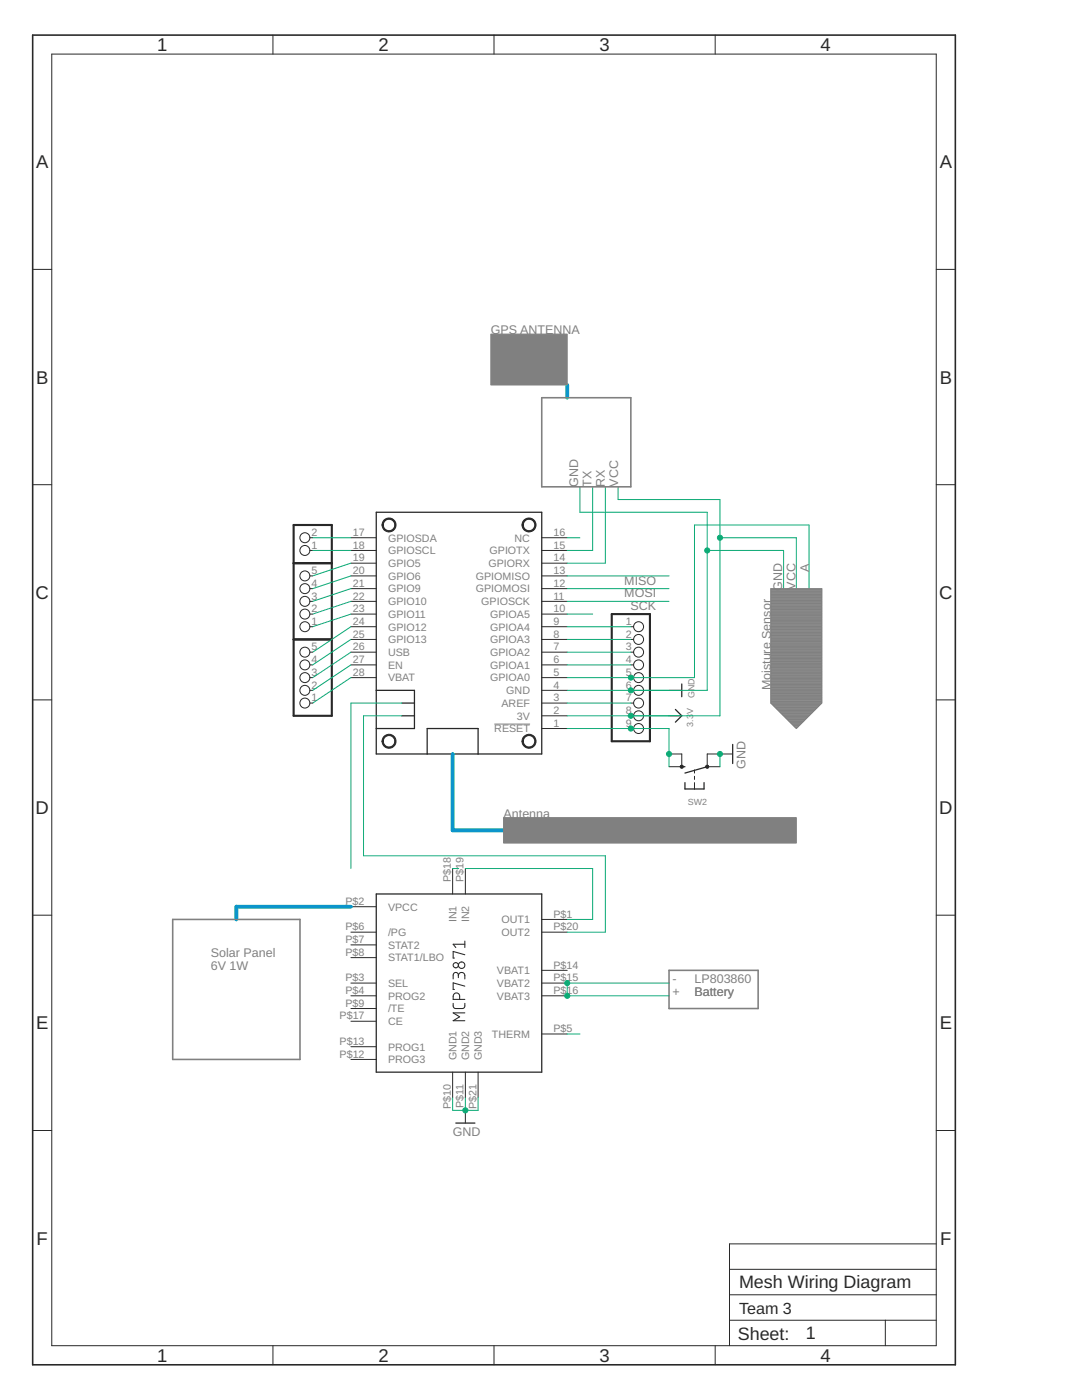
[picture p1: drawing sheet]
<svg xmlns="http://www.w3.org/2000/svg" width="216mm" height="279mm" viewBox="0 0 216 279" stroke-linecap="round" stroke-linejoin="round" font-family="sans-serif">
<path d="M108.1 79.4h17.8v17.8h-17.8zM34.5 183.5h25.4v27.9h-25.4zM133.5 193.7h17.8v7.6h-17.8z" fill="none" stroke="#808080" stroke-width=".32"/>
<g fill="none" stroke="#808080" stroke-width=".2">
<path d="M153.8 117.5h10.2v22.8l-5.1 5.1-5.1-5.1zM153.8 120h10.2M153.8 119.8h10.2M153.8 119.7h10.2M153.8 119.6h10.2M153.8 119.5h10.2M153.8 119.4h10.2M153.8 119.2h10.2M153.8 119.1h10.2M153.8 119h10.2M153.8 118.9h10.2M153.8 118.8h10.2"/>
<path d="M153.8 118.6h10.2M153.8 118.5h10.2M153.8 118.4h10.2M153.8 118.3h10.2M153.8 118.2h10.2M153.8 118h10.2M153.8 117.9h10.2M153.8 117.8h10.2M153.8 117.7h10.2M153.8 117.6h10.2M153.8 140h10.2M153.8 139.9h10.2"/>
<path d="M153.8 139.7h10.2M153.8 139.6h10.2M153.8 139.5h10.2M153.8 139.4h10.2M153.8 139.3h10.2M153.8 139.1h10.2M153.8 139h10.2M153.8 138.9h10.2M153.8 138.8h10.2M153.8 138.7h10.2M153.8 138.5h10.2M153.8 138.4h10.2"/>
<path d="M153.8 138.3h10.2M153.8 138.2h10.2M153.8 138h10.2M153.8 137.9h10.2M153.8 137.8h10.2M153.8 137.7h10.2M153.8 137.6h10.2M153.8 137.5h10.2M153.8 137.3h10.2M153.8 137.2h10.2M153.8 137.1h10.2M153.8 137h10.2"/>
<path d="M153.8 136.8h10.2M153.8 136.7h10.2M153.8 136.6h10.2M153.8 136.5h10.2M153.8 136.4h10.2M153.8 136.2h10.2M153.8 136.1h10.2M153.8 136h10.2M153.8 135.9h10.2M153.8 135.8h10.2M153.8 135.6h10.2M153.8 135.5h10.2"/>
<path d="M153.8 135.4h10.2M153.8 135.3h10.2M153.8 135.2h10.2M153.8 135h10.2M153.8 134.9h10.2M153.8 134.8h10.2M153.8 134.7h10.2M153.8 134.6h10.2M153.8 134.4h10.2M153.8 134.3h10.2M153.8 134.2h10.2M153.8 134.1h10.2"/>
<path d="M153.8 134h10.2M153.8 133.8h10.2M153.8 133.7h10.2M153.8 133.6h10.2M153.8 133.5h10.2M153.8 133.3h10.2M153.8 133.2h10.2M153.8 133.1h10.2M153.8 133h10.2M153.8 132.9h10.2M153.8 132.8h10.2M153.8 132.6h10.2"/>
<path d="M153.8 132.5h10.2M153.8 132.4h10.2M153.8 132.3h10.2M153.8 132.1h10.2M153.8 132h10.2M153.8 131.9h10.2M153.8 131.8h10.2M153.8 131.7h10.2M153.8 131.6h10.2M153.8 131.4h10.2M153.8 131.3h10.2M153.8 131.2h10.2"/>
<path d="M153.8 131.1h10.2M153.8 130.9h10.2M153.8 130.8h10.2M153.8 130.7h10.2M153.8 130.6h10.2M153.8 130.5h10.2M153.8 130.3h10.2M153.8 130.2h10.2M153.8 130.1h10.2M153.8 130h10.2M153.8 129.9h10.2M153.8 129.7h10.2"/>
<path d="M153.8 129.6h10.2M153.8 129.5h10.2M153.8 129.4h10.2M153.8 129.2h10.2M153.8 129.1h10.2M153.8 129h10.2M153.8 128.9h10.2M153.8 128.8h10.2M153.8 128.7h10.2M153.8 128.5h10.2M153.8 128.4h10.2M153.8 128.3h10.2"/>
<path d="M153.8 128.2h10.2M153.8 128h10.2M153.8 127.9h10.2M153.8 127.8h10.2M153.8 127.7h10.2M153.8 127.6h10.2M153.8 127.4h10.2M153.8 127.3h10.2M153.8 127.2h10.2M153.8 127.1h10.2M153.8 127h10.2M153.8 126.8h10.2"/>
<path d="M153.8 126.7h10.2M153.8 126.6h10.2M153.8 126.5h10.2M153.8 126.4h10.2M153.8 126.2h10.2M153.8 126.1h10.2M153.8 126h10.2M153.8 125.9h10.2M153.8 125.8h10.2M153.8 125.6h10.2M153.8 125.5h10.2M153.8 125.4h10.2"/>
<path d="M153.8 125.3h10.2M153.8 125.2h10.2M153.8 125h10.2M153.8 124.9h10.2M153.8 124.8h10.2M153.8 124.7h10.2M153.8 124.5h10.2M153.8 124.4h10.2M153.8 124.3h10.2M153.8 124.2h10.2M153.8 124.1h10.2M153.8 124h10.2"/>
<path d="M153.8 123.8h10.2M153.8 123.7h10.2M153.8 123.6h10.2M153.8 123.5h10.2M153.8 123.3h10.2M153.8 123.2h10.2M153.8 123.1h10.2M153.8 123h10.2M153.8 122.9h10.2M153.8 122.7h10.2M153.8 122.6h10.2M153.8 122.5h10.2"/>
<path d="M153.8 122.4h10.2M153.8 122.3h10.2M153.8 122.1h10.2M153.8 122h10.2M153.8 121.9h10.2M153.8 121.8h10.2M153.8 121.6h10.2M153.8 121.5h10.2M153.8 121.4h10.2M153.8 121.3h10.2M153.8 121.2h10.2M153.8 121.1h10.2"/>
<path d="M153.8 120.9h10.2M153.8 120.8h10.2M153.8 120.7h10.2M153.8 120.6h10.2M153.8 120.4h10.2M153.8 120.3h10.2M153.8 120.2h10.2M153.8 120.1h10.2M98.6 144.5h7.2M153.8 140.2h10.2M153.8 140.1h10.2M153.8 140.4h10.1"/>
<path d="M154 140.5h9.8M154.1 140.6h9.6M154.2 140.7h9.4M154.3 140.8h9.1M154.4 140.9h8.9M154.6 141.1h8.6M154.7 141.2h8.4M154.8 141.3h8.2M154.9 141.4h8M155 141.6h7.7M155.2 141.7h7.4M155.3 141.8h7.2"/>
<path d="M155.4 141.9h7M155.5 142h6.7M155.6 142.2h6.5M155.8 142.3h6.2M155.9 142.4h6M156 142.5h5.8M156.1 142.6h5.5M156.3 142.8h5.2M156.4 142.9h5M156.5 143h4.8M156.6 143.1h4.6M156.7 143.2h4.3"/>
<path d="M156.8 143.4h4.1M157 143.5h3.8M157.1 143.6h3.6M157.2 143.7h3.4M157.3 143.8h3.1M157.5 144h2.8M157.6 144.1h2.6M157.7 144.2h2.4M157.8 144.3h2.2M157.9 144.4h1.9M158.1 144.6h1.6M158.2 144.7h1.4"/>
<path d="M158.3 144.8h1.2M158.4 144.9h1M158.5 145.1h.7M158.7 145.2h.4M158.8 145.3h.2"/>
</g>
<g fill="none" stroke="#282828" stroke-width=".2">
<path d="M10.3 10.8h176.5v257.8h-176.5zM54.5 7v3.8M98.6 7v3.8M142.7 7v3.8M6.5 53.8h3.8M186.8 53.8h3.8M6.5 96.7h3.8M186.8 96.7h3.8M61.8 117.5h.6M61.8 114.9h.6M61.8 109.9h.6M61.8 107.3h.6"/>
<path d="M70 117.5h5.1M70 114.9h5.1M70 112.4h5.1M70 109.9h5.1M70 107.3h5.1M108.1 117.5h5.1M108.1 114.9h5.1M108.1 112.4h5.1M108.1 109.9h5.1M108.1 107.3h5.1M6.5 139.7h3.8M61.8 137.8h.6"/>
<path d="M61.8 135.2h.6M61.8 132.7h.6M61.8 130.2h.6M61.8 125.1h.6M61.8 122.6h.6M61.8 120h.6M70 135.2h5.1M70 132.7h5.1M70 130.2h5.1M70 127.6h5.1M70 125.1h5.1M70 122.6h5.1"/>
<path d="M70 120h5.1M108.1 137.8h5.1M108.1 135.2h5.1M108.1 132.7h5.1M108.1 130.2h5.1M108.1 127.6h5.1M108.1 125.1h5.1M108.1 122.6h5.1M108.1 120h5.1M125.9 137.8h.5M125.9 135.2h.5M125.9 132.7h.5"/>
<path d="M125.9 130.2h.5M125.9 127.6h.5M125.9 125.1h.5M133.5 137.8h2.5M186.8 139.7h3.8M61.8 140.3h.6M108.1 145.4h5.1M108.1 142.9h5.1M108.1 140.3h5.1M125.9 145.4h.5M125.9 142.9h.5M125.9 140.3h.5"/>
<path d="M133.5 142.9h2.5M133.5 150.5h2.5v2.5h-2.5M138.6 153.6v.7M138.6 154.9v.7M138.6 156.2v1.3M146.2 150.5h-5.1v2.5h2.6M90.3 173.3v5.1M92.9 173.3v5.1M6.5 182.6h3.8M70 181h5.1M70 186h5.1M70 188.6h5.1"/>
<path d="M70 191.1h5.1M70 196.2h5.1M70 198.7h5.1M108.1 186h5.1M108.1 196.2h5.1M108.1 198.7h5.1M108.1 193.7h5.1M108.1 183.5h5.1M186.8 182.6h3.8M70 201.3h5.1M70 203.8h5.1M70 211.4h5.1"/>
<path d="M70 208.9h5.1M90.3 214v5.1M92.9 214v5.1M95.4 214v5.1M108.1 206.4h5.1M6.5 225.6h3.8M92.9 221.6v2.5M186.8 225.6h3.8M145.6 258.4h41.2M145.6 253.3h41.2M186.8 248.2h-41.2v20.4M54.5 268.6v3.8"/>
<path d="M98.6 268.6v3.8M142.7 268.6v3.8M145.6 263.5h41.2M176.7 263.5v5.1"/>
<circle cx="60.8" cy="109.9" r=".99"/>
<circle cx="60.8" cy="107.3" r=".99"/>
<circle cx="60.8" cy="117.5" r=".99"/>
<circle cx="60.8" cy="114.9" r=".99"/>
<circle cx="60.8" cy="137.8" r=".99"/>
<circle cx="60.8" cy="132.7" r=".99"/>
<circle cx="60.8" cy="130.2" r=".99"/>
<circle cx="60.8" cy="125.1" r=".99"/>
<circle cx="60.8" cy="122.6" r=".99"/>
<circle cx="60.8" cy="120" r=".99"/>
<circle cx="60.8" cy="135.2" r=".99"/>
<circle cx="127.4" cy="137.8" r=".99"/>
<circle cx="127.4" cy="125.1" r=".99"/>
<circle cx="127.4" cy="135.2" r=".99"/>
<circle cx="127.4" cy="130.2" r=".99"/>
<circle cx="127.4" cy="127.6" r=".99"/>
<circle cx="127.4" cy="132.7" r=".99"/>
<circle cx="60.8" cy="140.3" r=".99"/>
<circle cx="127.4" cy="142.9" r=".99"/>
<circle cx="127.4" cy="145.4" r=".99"/>
<circle cx="127.4" cy="140.3" r=".99"/>
</g>
<path d="M6.5 7h184.1v265.4h-184.1z" fill="none" stroke="#282828" stroke-width=".32"/>
<g fill="none" stroke="#282828" stroke-width=".25">
<path d="M75.1 102.2h33v48.3h-33zM75.1 137.8h7.6v7.6h-7.6M136 136.5v2.5M80.2 142.9h2.5M80.2 140.3h2.5M85.2 150.5v-5.1h10.2v5.1M134.8 141.6l1.2 1.3-1.2 1.2M136 153h.7M136.7 156.2v1.3h3.8v-1.3M141.1 153l-4.4 1.3M146.2 148.6v3.8M75.1 178.4h33v35.6h-33z"/>
<path d="M91 224.1h3.8"/>
</g>
<g fill="none" stroke="#282828" stroke-width=".21">
<path d="M91.5 194.7a.65 .65 0 0 1 .6-.6 .65 .65 0 0 1 .7 .6v.7M91.5 195.1v-.5a.52 .52 0 0 0-.6-.5 .52 .52 0 0 0-.5 .5v.8M91.7 199.5v-.7a.65 .65 0 0 0-.6-.6 .65 .65 0 0 0-.7 .6v.7h2.4M92.8 187.8v1.3M92.8 190.5l-2.4-.6v1.3h.3M92.8 196.8l-2.4-.6v1.3h.3M92.8 188.4h-2.4l.6 .7M90.4 200.2v.6a.51 .51 0 0 0 .6 .5l1.5-.1 .2-.3 .1-.7M92.8 202.1h-2.4l1.3 .8-1.3 .8h2.4"/>
<circle cx="90.9" cy="192.6" r=".52"/>
<circle cx="92.1" cy="192.6" r=".65"/>
</g>
<g fill="#282828" stroke="#282828" stroke-width=".2">
<path d="M76.6 103.8a1.4 1.4 0 0 1 2.2 .2 1.4 1.4 0 0 1-.8 2.1 1.4 1.4 0 0 1-1.8-1.3h.3a1.15 1.15 0 0 1 1.6-1.1 1.15 1.15 0 0 1 .3 1.9 1.15 1.15 0 0 1-1.9-.5v-.3h-.3z" fill-rule="evenodd"/>
<path d="M104.5 103.8a1.4 1.4 0 0 1 2.2 .2 1.4 1.4 0 0 1-.8 2.1 1.4 1.4 0 0 1-1.7-1.3h.2a1.15 1.15 0 0 1 1.6-1.1 1.15 1.15 0 0 1 .3 1.9 1.15 1.15 0 0 1-1.8-.5l-.1-.3h-.2z" fill-rule="evenodd"/>
<path d="M104.5 147a1.4 1.4 0 0 1 2.3 .2 1.4 1.4 0 0 1-.9 2.1 1.4 1.4 0 0 1-1.7-1.4h.2a1.15 1.15 0 0 1 1.6-1 1.15 1.15 0 0 1 .3 1.9 1.15 1.15 0 0 1-1.8-.6l-.1-.3h-.2z" fill-rule="evenodd"/>
<path d="M76.6 147a1.4 1.4 0 0 1 2.2 .2 1.4 1.4 0 0 1-.8 2.1 1.4 1.4 0 0 1-1.8-1.4h.3a1.15 1.15 0 0 1 1.6-1 1.15 1.15 0 0 1 .3 1.9 1.15 1.15 0 0 1-1.9-.6v-.3h-.3z" fill-rule="evenodd"/>
<circle cx="141.1" cy="153" r=".33"/>
<circle cx="136" cy="153" r=".33"/>
</g>
<path d="M58.6 104.8h7.6v38.1h-7.6zM58.6 112.4h7.6M58.6 127.6h7.6M122.1 122.6h7.6v25.3h-7.6z" fill="none" stroke="#282828" stroke-width=".42"/>
<path d="M113.2 76.8v2.6M90.3 150.5v15.2h10.2M70 181h-22.8v2.5" fill="none" stroke="#0696d7" stroke-width=".76"/>
<g fill="none" stroke="#0dab76" stroke-width=".2">
<path d="M115.7 97.2v5h25.4v35.6h-27.9M118.3 97.2v12.7h-5.1M120.8 97.2v15.2h-7.6M123.3 97.2v2.5h20.4v43.2h-30.5M62.4 109.9h7.6M62.4 107.3h7.6M70 117.5l-7.6 2.5M70 114.9l-7.6 2.6M70 112.4l-7.6 2.5M113.2 107.3h2.5M113.2 117.5h20.3M113.2 114.9h20.3"/>
<path d="M141.1 109.9h15.3v7.6M143.7 107.3h15.2v10.2M161.4 117.5v-12.7h-22.8v30.4h-25.4M70 135.2l-7.6 5.1M70 132.7l-7.6 5.1M70 130.2l-7.6 5M70 127.6l-7.6 5.1M70 125.1l-7.6 5.1M70 122.6l-7.6 2.5M70 120l-7.6 2.6M113.2 120h20.3M113.2 125.1h12.7"/>
<path d="M113.2 127.6h12.7M113.2 130.2h12.7M113.2 132.7h12.7M113.2 122.6h5.1M80.2 142.9h-7.7v27.9h48.3v15.2h-7.6M80.2 140.3h-10.2v33M113.2 145.4h20.3v7.6M113.2 140.3h12.7M143.7 150.5v2.5M90.3 173.3h1.2M92.9 173.3h25.4v10.2h-5.1M133.5 196.2h-20.3v2.5h20.3"/>
<path d="M90.3 219.1v2.5h5.1v-2.5M92.9 219.1v2.5M113.2 206.4h2.5"/>
</g>
<g fill="#0dab76" stroke="#0dab76" stroke-width=".2">
<circle cx="92.9" cy="221.6" r=".51"/>
<circle cx="143.7" cy="150.5" r=".51"/>
<circle cx="125.9" cy="137.8" r=".51"/>
<circle cx="141.1" cy="109.9" r=".51"/>
<circle cx="113.2" cy="196.2" r=".51"/>
<circle cx="113.2" cy="198.7" r=".51"/>
<circle cx="125.9" cy="142.9" r=".51"/>
<circle cx="143.7" cy="107.3" r=".51"/>
<circle cx="133.5" cy="150.5" r=".51"/>
<circle cx="125.9" cy="145.4" r=".51"/>
<circle cx="125.9" cy="135.2" r=".51"/>
</g>
<g fill="#808080" stroke="#808080" stroke-width=".2">
<path d="M100.5 163.2h58.4v5.1h-58.4z"/>
<path d="M97.9 66.7h15.3v10.1h-15.3z"/>
</g>
<g font-size="3.7" fill="#282828">
<text x="31.4" y="10.2">1</text>
<text x="75.5" y="10.2">2</text>
<text x="119.6" y="10.2">3</text>
<text x="163.7" y="10.2">4</text>
<text x="7.2" y="33.6">A</text>
<text x="187.5" y="33.6">A</text>
<text x="7.2" y="76.5">B</text>
<text x="187.5" y="76.5">B</text>
<text x="7.1" y="119.5">C</text>
<text x="187.4" y="119.5">C</text>
<text x="7.1" y="162.5">D</text>
<text x="187.4" y="162.5">D</text>
<text x="7.2" y="205.4">E</text>
<text x="187.5" y="205.4">E</text>
<text x="7.3" y="248.4">F</text>
<text x="187.6" y="248.4">F</text>
<text x="31.4" y="271.8">1</text>
<text x="75.5" y="271.8">2</text>
<text x="119.6" y="271.8">3</text>
<text x="163.7" y="271.8">4</text>
</g>
<g font-size="3.6" fill="#282828">
<text x="147.5" y="257.1">Mesh Wiring Diagram</text>
<text x="147.2" y="267.4">Sheet:</text>
<text x="160.8" y="267.3">1</text>
</g>
<text font-size="3.2" fill="#282828" x="147.5" y="262.2">Team 3</text>
<g font-size="2.5" fill="#808080">
<text x="97.9" y="66.7">GPS ANTENNA</text>
<text x="115.3" y="97.1" transform="rotate(-90 115.3 97.1)">GND</text>
<text x="118" y="97.1" transform="rotate(-90 118 97.1)">TX</text>
<text x="120.7" y="97.1" transform="rotate(-90 120.7 97.1)">RX</text>
<text x="123.3" y="97.1" transform="rotate(-90 123.3 97.1)">VCC</text>
<text x="124.6" y="119.2">MOSI</text>
<text x="124.6" y="116.7">MISO</text>
<text x="156.1" y="117.9" transform="rotate(-90 156.1 117.9)">GND</text>
<text x="158.8" y="117.7" transform="rotate(-90 158.8 117.7)">VCC</text>
<text x="161.4" y="114.1" transform="rotate(-90 161.4 114.1)">A</text>
<text x="125.8" y="121.8">SCK</text>
<text x="153.8" y="137.8" transform="rotate(-90 153.8 137.8)">Moisture Sensor</text>
<text x="148.7" y="153.5" transform="rotate(-90 148.7 153.5)">GND</text>
<text x="100.5" y="163.2">Antenna</text>
<text x="42.1" y="191">Solar Panel</text>
<text x="42.1" y="193.7">6V 1W</text>
<text x="134.2" y="196.2">-</text>
<text x="138.6" y="196.2">LP803860</text>
<text x="134.2" y="198.7">+</text>
<text x="138.6" y="198.7">Battery</text>
<text x="90.3" y="226.7">GND</text>
</g>
<g font-size="2.1" fill="#808080">
<text x="62.2" y="107">2</text>
<text x="70.4" y="107">17</text>
<text x="110.4" y="107">16</text>
<text x="62.2" y="109.5">1</text>
<text x="70.4" y="109.5">18</text>
<text x="70.4" y="112">19</text>
<text x="77.4" y="108.1">GPIOSDA</text>
<text x="77.4" y="110.6">GPIOSCL</text>
<text x="77.4" y="113.1">GPIO5</text>
<text x="97.4" y="113.1">GPIORX</text>
<text x="97.7" y="110.6">GPIOTX</text>
<text x="102.7" y="108.1">NC</text>
<text x="110.4" y="112">14</text>
<text x="110.4" y="109.5">15</text>
<text x="62.2" y="119.6">3</text>
<text x="62.2" y="117.1">4</text>
<text x="62.2" y="114.6">5</text>
<text x="70.4" y="117.1">21</text>
<text x="70.4" y="114.6">20</text>
<text x="70.4" y="119.6">22</text>
<text x="77.4" y="118.2">GPIO9</text>
<text x="77.4" y="115.7">GPIO6</text>
<text x="94.9" y="118.2">GPIOMOSI</text>
<text x="94.9" y="115.7">GPIOMISO</text>
<text x="110.4" y="119.6">11</text>
<text x="110.4" y="117.1">12</text>
<text x="110.4" y="114.6">13</text>
<text x="62.2" y="124.7">1</text>
<text x="62.2" y="122.2">2</text>
<text x="70.4" y="122.2">23</text>
<text x="70.4" y="124.7">24</text>
<text x="77.4" y="120.8">GPIO10</text>
<text x="77.4" y="123.3">GPIO11</text>
<text x="77.4" y="125.8">GPIO12</text>
<text x="96" y="120.8">GPIOSCK</text>
<text x="97.8" y="125.8">GPIOA4</text>
<text x="97.8" y="123.3">GPIOA5</text>
<text x="110.4" y="124.7">9</text>
<text x="110.4" y="122.2">10</text>
<text x="124.9" y="124.7">1</text>
<text x="62.2" y="129.8">5</text>
<text x="70.4" y="127.3">25</text>
<text x="70.4" y="129.8">26</text>
<text x="77.4" y="128.4">GPIO13</text>
<text x="77.4" y="130.9">USB</text>
<text x="97.8" y="130.9">GPIOA2</text>
<text x="97.8" y="128.4">GPIOA3</text>
<text x="110.4" y="129.8">7</text>
<text x="110.4" y="127.3">8</text>
<text x="124.9" y="127.3">2</text>
<text x="124.9" y="129.8">3</text>
<text x="62.2" y="137.4">2</text>
<text x="62.2" y="134.9">3</text>
<text x="62.2" y="132.3">4</text>
<text x="70.4" y="132.3">27</text>
<text x="70.4" y="134.9">28</text>
<text x="77.4" y="133.5">EN</text>
<text x="77.4" y="136">VBAT</text>
<text x="97.8" y="136">GPIOA0</text>
<text x="97.8" y="133.5">GPIOA1</text>
<text x="110.4" y="137.4">4</text>
<text x="110.4" y="134.9">5</text>
<text x="110.4" y="132.3">6</text>
<text x="124.9" y="132.3">4</text>
<text x="124.9" y="134.9">5</text>
<text x="124.9" y="137.4">6</text>
<text x="62.2" y="140">1</text>
<text x="100.1" y="141.1">AREF</text>
<text x="101" y="138.5">GND</text>
<text x="103.1" y="143.6">3V</text>
<text x="110.4" y="142.5">2</text>
<text x="110.4" y="140">3</text>
<text x="124.9" y="140">7</text>
<text x="124.9" y="142.5">8</text>
<text x="98.6" y="146.2">RESET</text>
<text x="110.4" y="145">1</text>
<text x="124.9" y="145">9</text>
<text x="90" y="176.1" transform="rotate(-90 90 176.1)">P$18</text>
<text x="92.5" y="176.1" transform="rotate(-90 92.5 176.1)">P$19</text>
<text x="68.9" y="180.6">P$2</text>
<text x="68.9" y="185.7">P$6</text>
<text x="77.4" y="181.7">VPCC</text>
<text x="91.1" y="184.1" transform="rotate(-90 91.1 184.1)">IN1</text>
<text x="93.6" y="184.1" transform="rotate(-90 93.6 184.1)">IN2</text>
<text x="100.1" y="184.3">OUT1</text>
<text x="110.4" y="185.7">P$20</text>
<text x="110.4" y="183.1">P$1</text>
<text x="68.9" y="188.2">P$7</text>
<text x="68.9" y="190.8">P$8</text>
<text x="77.4" y="186.8">/PG</text>
<text x="77.4" y="189.3">STAT2</text>
<text x="77.4" y="191.9">STAT1/LBO</text>
<text x="100.1" y="186.8">OUT2</text>
<text x="68.9" y="195.8">P$3</text>
<text x="77.4" y="197">SEL</text>
<text x="99.2" y="197">VBAT2</text>
<text x="99.2" y="194.4">VBAT1</text>
<text x="110.4" y="195.8">P$15</text>
<text x="110.4" y="193.3">P$14</text>
<text x="67.8" y="203.5">P$17</text>
<text x="68.9" y="198.4">P$4</text>
<text x="68.9" y="200.9">P$9</text>
<text x="77.4" y="199.5">PROG2</text>
<text x="77.4" y="202">/TE</text>
<text x="99.2" y="199.5">VBAT3</text>
<text x="110.4" y="198.4">P$16</text>
<text x="67.8" y="208.5">P$13</text>
<text x="77.4" y="204.6">CE</text>
<text x="77.4" y="209.7">PROG1</text>
<text x="98.2" y="207.1">THERM</text>
<text x="110.4" y="206">P$5</text>
<text x="67.8" y="211.1">P$12</text>
<text x="77.4" y="212.2">PROG3</text>
<text x="91.1" y="211.6" transform="rotate(-90 91.1 211.6)">GND1</text>
<text x="93.6" y="211.6" transform="rotate(-90 93.6 211.6)">GND2</text>
<text x="96.2" y="211.6" transform="rotate(-90 96.2 211.6)">GND3</text>
<text x="90" y="221.3" transform="rotate(-90 90 221.3)">P$10</text>
<text x="92.5" y="221.1" transform="rotate(-90 92.5 221.1)">P$11</text>
<text x="95" y="221.3" transform="rotate(-90 95 221.3)">P$21</text>
</g>
<g font-size="1.8" fill="#808080">
<text x="138.3" y="142.5" transform="rotate(-90 138.3 142.5)">V</text>
<text x="138.6" y="139.3" transform="rotate(-90 138.6 139.3)">GND</text>
<text x="138.3" y="145" transform="rotate(-90 138.3 145)">3.3</text>
<text x="137.3" y="160.6">SW2</text>
</g>
</svg>
